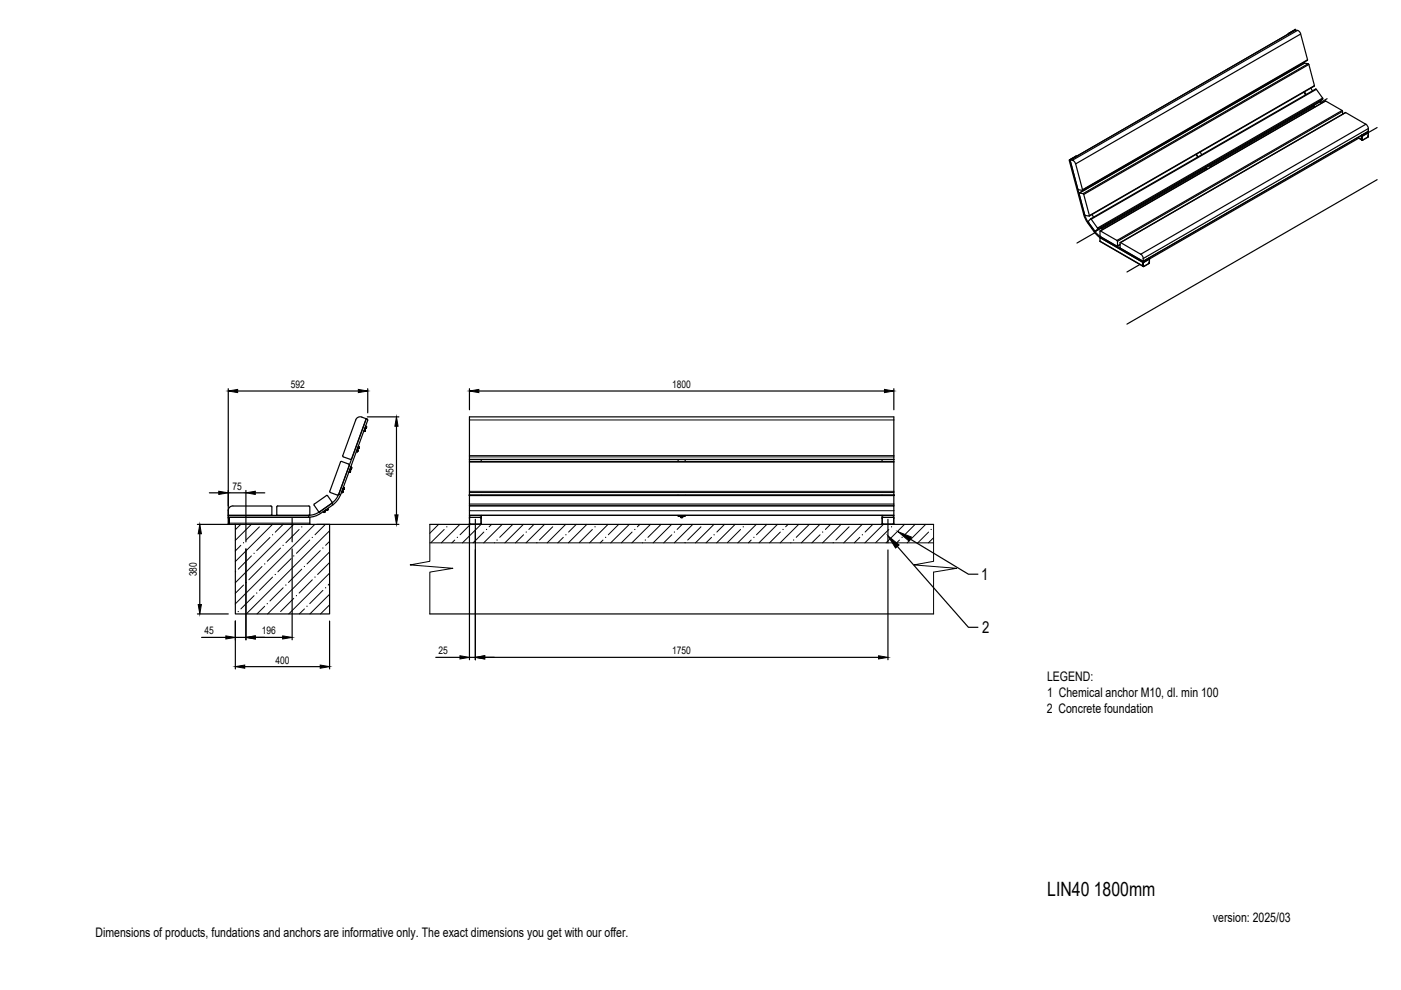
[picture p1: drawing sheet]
<svg xmlns="http://www.w3.org/2000/svg" width="297mm" height="210mm" viewBox="0 0 297 210" stroke-linecap="round" stroke-linejoin="round" font-family="sans-serif">
<!-- layer: SRAFY -->
<g fill="none" stroke="#000" stroke-width=".21">
<path d="M51 111.2l-1.1 1.1M51.1 115.6l-1.2 1.2M53.3 111.2l-3.4 3.4M53.3 117.9l-2.8 2.8M55 111.7l-2.8 2.8M57.2 114l-2.8 2.7M57.8 111.2l-7.9 7.9M59.5 116.2l-2.8 2.8M60 111.2l-1.6 1.6M61.7 118.4l-2.8 2.8M62.3 111.2l-12.4 12.3M63.4 112.3l-2.8 2.8"/>
<path d="M65.7 114.5l-2.8 2.8M66.7 111.2l-16.8 16.8M67.9 116.7l-2.8 2.9M69 111.2l-2.2 2.2M69.9 112.5l-17.7 17.7M69.9 117l-13.2 13.2M69.9 114.8l-.9 .8M69.9 119.3l-2.6 2.5M91.1 111.2v7.8l-4.1 .8 9 .7-4.9 .8v8.9M91.1 115.1h106.8M93 111.2l-1.9 1.9M94.2 112.3l-2.8 2.8"/>
<path d="M96.4 114.5l-.6 .6M97.5 111.2l-3.9 3.9M99.7 111.2l-2.2 2.2M102 111.2l-3.9 3.9M102.6 112.8l-2.3 2.3M104.2 111.2l-.5 .5M104.8 115.1h.1M106.5 111.2l-3.9 3.9M108.7 111.2l-2.8 2.7M111 111.2l-4 3.9M111 113.4l-1.7 1.7M113.2 111.2l-1.1 1.1"/>
<path d="M115.5 111.2l-4 3.9M117.2 111.7l-2.8 2.8M119.4 113.9l-1.1 1.2M119.9 111.2l-3.9 3.9M122.2 111.2l-1.6 1.6M124.4 111.2l-3.9 3.9M125.6 112.3l-2.8 2.8M127.9 114.5l-.7 .6M128.9 111.2l-3.9 3.9M131.2 111.2l-2.2 2.2M133.4 111.2l-3.9 3.9M134 112.8l-2.3 2.3"/>
<path d="M135.7 111.2l-.6 .5M136.3 115.1h-.1M137.9 111.2l-3.9 3.9M140.2 111.2l-2.8 2.7M142.4 111.2l-3.9 3.9M142.4 113.4l-1.7 1.7M144.6 111.2l-1 1.1M146.9 111.2l-3.9 3.9M148.6 111.7l-2.8 2.8M150.9 113.9l-1.2 1.2M151.4 111.2l-3.9 3.9M153.6 111.2l-1.6 1.6"/>
<path d="M155.9 111.2l-4 3.9M157 112.3l-2.8 2.8M159.3 114.5l-.6 .6M160.3 111.2l-3.9 3.9M162.6 111.2l-2.2 2.2M164.8 111.2l-3.9 3.9M165.4 112.8l-2.2 2.3M167.1 111.2l-.5 .5M167.7 115.1h-.1M169.3 111.2l-3.9 3.9M171.6 111.2l-2.8 2.7M173.8 111.2l-3.9 3.9"/>
<path d="M173.9 113.4l-1.8 1.7M176.1 111.2l-1.1 1.1M178.3 111.2l-3.9 3.9M180 111.7l-2.8 2.8M182.3 113.9l-1.2 1.2M182.8 111.2l-3.9 3.9M185 111.2l-1.6 1.6M187.3 111.2l-3.9 3.9M188.5 112.3l-2.8 2.8M190.7 114.5l-.6 .6M191.8 111.2l-3.9 3.9M194 111.2l-2.2 2.2"/>
<path d="M196.3 111.2l-4 3.9M196.9 112.8l-2.3 2.3M197.9 111.2v7.8l-4.1 .8 9 .7-4.9 .8v8.9M197.9 114l-1.1 1.1M51.6 124.1l-1.7 1.7M53.9 126.3l-2.8 2.8M55.5 120.1l-2.7 2.8M56.1 128.5l-1.6 1.7M57.8 122.4l-2.8 2.8M60 124.6l-2.8 2.8M62.3 126.9l-2.8 2.8M64 120.7l-2.8 2.8"/>
<path d="M64.5 129.1l-1 1.1M66.2 122.9l-2.8 2.8M68.5 125.2l-2.8 2.8M69.9 121.5l-8.7 8.7M69.9 126l-4.2 4.2M69.9 123.8l-.3 .3M69.9 128.2l-1.9 2"/>
</g>
<g fill="#000" stroke="#000" stroke-width=".21">
<circle cx="51.6" cy="115.1" r=".04"/>
<circle cx="56.1" cy="119.6" r=".04"/>
<circle cx="57.8" cy="113.4" r=".04"/>
<circle cx="62.3" cy="117.9" r=".04"/>
<circle cx="66.2" cy="113.9" r=".04"/>
<circle cx="68.5" cy="116.2" r=".04"/>
<circle cx="94.7" cy="111.7" r=".04"/>
<circle cx="97" cy="113.9" r=".04"/>
<circle cx="103.1" cy="112.3" r=".04"/>
<circle cx="113.8" cy="115" r=".04"/>
<circle cx="143" cy="112.8" r=".04"/>
<circle cx="159.8" cy="113.9" r=".04"/>
<circle cx="176.7" cy="115" r=".04"/>
<circle cx="189" cy="111.7" r=".04"/>
<circle cx="50.5" cy="129.7" r=".04"/>
<circle cx="54.4" cy="125.7" r=".04"/>
<circle cx="56.7" cy="128" r=".04"/>
<circle cx="65.1" cy="128.5" r=".04"/>
<circle cx="66.8" cy="122.4" r=".04"/>
<circle cx="69" cy="124.6" r=".04"/>
</g>
<!-- layer: OSY -->
<path d="M52.1 109.9v5M61.9 109.9v5M100.8 110.1v5M188.3 110.1v5" fill="none" stroke="#000" stroke-width=".25"/>
<!-- layer: OBRYSOVA -->
<path d="M91.1 111.2h106.8M91.1 130.2h106.8" fill="none" stroke="#000" stroke-width=".25"/>
<!-- layer: 0 -->
<g fill="#000" stroke="#000" stroke-width=".21">
<path d="M48.4 82.9l2-.3v.6zM76 82.6l2 .3-2 .3zM84.1 88.4l.3 2h-.7zM99.5 82.9l2-.3v.6zM187.5 82.6l2 .3-2 .3zM42.4 111.2l.3 2h-.7zM46.4 104.2l2 .3-2 .3zM52.1 104.5l2-.3v.6zM83.7 109.2h.7l-.3 2zM188.3 113.6l2.3 1.9-.7 .7zM190.4 112.7l2.8 1.2-.5 .8zM42 128.2h.7l-.3 2z"/>
<path d="M47.9 134.8l2 .3-2 .4zM52.1 135.1l2-.3v.7zM59.9 134.8l2 .3-2 .4zM97.5 139l2 .4-2 .3zM100.8 139.4l2-.4v.7zM186.3 139l2 .4-2 .3zM49.9 141.3l2-.3v.7zM67.9 141l2 .3-2 .4z"/>
<circle cx="228.2" cy="33.2" r=".11"/>
<circle cx="278.4" cy="22.4" r=".11"/>
<circle cx="288.8" cy="28.6" r=".11"/>
<circle cx="230.7" cy="47.1" r=".11"/>
<circle cx="232.1" cy="49.1" r=".11"/>
<circle cx="233.2" cy="50.4" r=".11"/>
<circle cx="243.7" cy="54.9" r=".11"/>
<circle cx="74.2" cy="100" r=".11"/>
<circle cx="74.2" cy="99.9" r=".11"/>
<circle cx="74.2" cy="99.8" r=".08"/>
<circle cx="74.2" cy="99.8" r=".11"/>
<circle cx="74.3" cy="99.8" r=".11"/>
<circle cx="74.4" cy="99.4" r=".11"/>
<circle cx="74.4" cy="99.3" r=".11"/>
<circle cx="74.4" cy="99.2" r=".11"/>
<circle cx="74.5" cy="99.2" r=".11"/>
<circle cx="74.5" cy="99.1" r=".11"/>
<circle cx="75.7" cy="95.7" r=".11"/>
<circle cx="75.8" cy="95.6" r=".08"/>
<circle cx="75.8" cy="95.6" r=".11"/>
<circle cx="75.8" cy="95.5" r=".11"/>
<circle cx="76" cy="95.1" r=".11"/>
<circle cx="76" cy="95" r=".11"/>
<circle cx="76" cy="94.9" r=".11"/>
<circle cx="76.1" cy="94.8" r=".08"/>
<circle cx="76.1" cy="94.8" r=".11"/>
<circle cx="76.1" cy="94.9" r=".11"/>
<circle cx="77.3" cy="91.4" r=".11"/>
<circle cx="77.3" cy="91.3" r=".11"/>
<circle cx="77.4" cy="91.3" r=".11"/>
<circle cx="77.4" cy="91.2" r=".11"/>
<circle cx="77.5" cy="90.8" r=".11"/>
<circle cx="77.6" cy="90.7" r=".11"/>
<circle cx="77.6" cy="90.6" r=".11"/>
<circle cx="77.6" cy="90.5" r=".11"/>
<circle cx="68.7" cy="108.6" r=".11"/>
<circle cx="68.8" cy="108.5" r=".11"/>
<circle cx="68.9" cy="108.5" r=".11"/>
<circle cx="68.9" cy="108.4" r=".11"/>
<circle cx="69.3" cy="108.2" r=".11"/>
<circle cx="69.3" cy="108.1" r=".11"/>
<circle cx="69.4" cy="108.1" r=".11"/>
<circle cx="69.5" cy="108" r=".11"/>
<circle cx="72.6" cy="104.4" r=".11"/>
<circle cx="72.6" cy="104.3" r=".11"/>
<circle cx="72.6" cy="104.2" r=".11"/>
<circle cx="72.7" cy="104.1" r=".11"/>
<circle cx="72.7" cy="104.2" r=".11"/>
<circle cx="72.8" cy="103.7" r=".08"/>
<circle cx="72.8" cy="103.7" r=".11"/>
<circle cx="72.9" cy="103.6" r=".11"/>
<circle cx="72.9" cy="103.5" r=".11"/>
<circle cx="74.1" cy="100" r=".08"/>
<circle cx="74.1" cy="100" r=".11"/>
<circle cx="99.5" cy="105" r=".11"/>
<circle cx="144.4" cy="109.7" r=".11"/>
<circle cx="144.5" cy="109.7" r=".11"/>
<circle cx="144.6" cy="109.7" r=".11"/>
<circle cx="144.7" cy="109.7" r=".11"/>
<circle cx="189.5" cy="105" r=".11"/>
</g>
<g fill="none" stroke="#000" stroke-width=".25">
<path d="M273.3 7.1l-.2 .1M274.5 6.3h.1M274.6 6.4l-1.3 .7M274.6 6.4l-1.4 .7M274.6 6.4l-47.7 27.5 47.7-27.5h.5M274.6 6.4h.1M274.9 14.1l.1 .2M275.1 14l.1 .2M275.8 7.2l1.4 5.5-47.7 27.5-1.4-5.5M276.4 13.2l.1 .2M276.5 19.5l.3 .6M276.5 13.4l-47.7 27.6"/>
<path d="M276.5 13.4h.1M276.6 19.4l.3 .6M277.2 12.7l-47.7 27.6M277.3 13.5l.2 .2M277.5 13.7l1.2 4.5-47.7 27.5M277.5 13.7l-47.7 27.5M277.9 18.7l.3 .5M278.7 18.1l-47.8 27.7M279.1 18.9h-.1l-47.8 27.5M226.8 33.9l1.4-.7-1.3 .7 3.1 11.6h-.2l-3.1-11.5 .2-.1M227.4 34l47.7-27.6 .6 .5 .1 .3-47.7 27.5-.3-.4zM227.4 34l-.5-.1 1.6 6.2 .1 .1 .9 .2v-.2"/>
<path d="M228 33.1l-1.3 .8M252.1 27.3v.2M252.2 27.3v.1M253 26.8v.2M253.6 32.7l.3 .6M253.7 32.7l.3 .6M254.5 32.2l.3 .6M255.5 35.6l.3 .3M255.6 35.5l.3 .4M255.7 35.8l-22.1 12.7M256.4 35.1l.3 .3M278.4 22.4l.3 .3"/>
<path d="M278.5 22.6l-22 12.7M278.5 22.3l.3 .3M279.9 21.5l.2 .4M280 21.5l-47.8 27.6M280 21.5h.1M280.4 20.8v.2M280.4 20.8l-1.3-1.9-47.7 27.6M280.4 20.8l-47.7 27.6M280.4 21l-47.7 27.5-.5 .6-1.5-2M280.4 21l-.4 .5-47.8 27.6M281 21.4l-47.8 27.6M281.4 20.9l-1.4 .8"/>
<path d="M284.5 23.4l.1 .2M284.6 23.4l-3.5-2-47.8 27.6 3.5 2M284.6 23.4l-47.8 27.6M284.7 24.2v-.6l-47.8 27.6v.9M285.2 23.9h.1M285.2 23.9l-47.7 27.5M287.9 29.2l.8 .5zM288.1 29.3l-44.4 25.6M288.7 28.9l.1 .8v-.7M288.7 28.9l.1 .1M288.7 28.8v.1M288.7 29.7h.2"/>
<path d="M288.7 29h.1M288.8 28.9l-.2-.1 .1 .8M288.8 28.6l1.3-.7v.2l-1.3 .8zM288.8 28.9v.1M288.8 29v.7M288.9 28.8v.1M288.9 28.8l-.1 .2M288.9 29.7h.1M288.9 29.7h-.1M289.6 26.3l.4 .4 .1 .6M289.6 26.3l-4.3-2.4-47.7 27.5M289.6 26.3l-47.7 27.6-4.3-2.5"/>
<path d="M290 28.2h.1M290 29.1h.1M290 29.1l-1.1 .6M290 28.2l-1.1 .6M290 28.1l.1 .1M290.1 28.1v.1M290.1 28.2h.1M290.1 28.9h.1M290.1 28.3l-.1 .8 .1-.2M290.1 27.8h.1M290.1 27.9h.1M290.1 27.9l-47.7 27.5-4.8-2.8-.1-1.2h.1"/>
<path d="M290.1 27.3v.5l-47.7 27.6v-.6M290.1 27.3l-47.7 27.5M292 38.1l-53.1 30.6M292 27l-1.9 1.1M228.8 40.9l47.8-27.5 .8 .1-47.8 27.6-.8-.2 1.2 4.6 .1 .2 .9 .1-1.2-4.6M229.6 41.1l.2 .1M229.8 45.5l.8 1.7M229.9 45.5l.8 1.6M230 40l.1 .2M231.2 46.4l1.5 2M231.2 46.4l-.5 .5v.2M231.5 45.5l.4 .5"/>
<path d="M232 49.2l-1.4-1.9 .1-.2 1.4 2-.1 .1 .1 .2 1.2 1.1M232.1 49.4l-3.8 2.1M232.1 49l1.3 1.2M232.7 48.3v.2M233.2 51.1v.1M233.2 50.4l9.1 5.2v.8l-9.1-5.3zM233.3 51.2l9 5.2M233.3 48.9l-.1 .1 .1 1.2M233.3 50.2l3.5 2 .1-.1M233.3 50.2l9.1 5.2 1.3-.7v.2l-1.3 .9 .1-.2M233.3 50.2v.3l9.1 5.2v-.3M233.5 48.3l.2 .4"/>
<path d="M236.8 51l.1 .2M237.5 51.9l-.6 .3M237.5 51.8l-.6 .3M241.7 56.1l-2.8 1.6M241.9 53.9l.3 .4 .2 .5M242.2 56.4l.2 .1M242.3 55.7l.1 .7zM242.3 55.6l-.1 .1M242.4 56.4v.1M242.4 55.8v.6M242.4 56.4l.1 .1M242.5 56.5h-.1"/>
<path d="M242.5 56.5h.1M242.5 55.6h.1M243.6 55h.1M243.6 55.9h.1M243.6 55.9l-1.1 .6M243.6 55l-1.1 .6M243.7 54.9v.8M243.7 54.9h.1M243.7 55.7l-.1 .1M243.7 55.7l-.1 .2M243.7 55h.1M243.7 55.7h.1"/>
<path d="M48.4 82.4v27.1M50.4 82.9h25.6M72.7 96.6l.1 .3M72.8 96.9l1.5 .5M74.1 98.6l-.2-.2-1.5-.6-.2 .2-2.3 6.2 .1 .2M74.1 99.6l.1 .2M74.2 99.9v.1M74.2 100h.1M74.2 99.9h.1M74.2 99.8v.1M74.2 99.8h.1M74.3 99.8h.1"/>
<path d="M74.3 99.8l-.1 .1M74.4 98.9l.1 .3M74.4 99.4h.1M74.4 99.4l-.2 .1M74.4 99.3v.1M74.4 99.3h.1M74.4 99.2h.1M74.5 99.2l-.1 .1M74.5 99.2h.1M74.5 97.3l-.2 .1M75.7 95.3l.1 .2M75.7 95.7h.1"/>
<path d="M75.7 95.7l-.2 .1M75.7 95.6h.1M75.8 95.6l-.1 .1M75.8 95.6v.1M75.8 95.6h.1M75.8 95.5h.1M75.8 95.5v.1M75.9 94.6l.2 .2M76 95.1h.1M76 95l-.2 .2M76 95h.1M76 95v.1"/>
<path d="M76 94.9v.1M76 94.9h.1M76.1 94.8h.1M76.1 94.9h-.1M76.1 94.8v.1M76.7 88.4a1.01 1.01 0 0 0-1.3 .6l-2.7 7.6M76.7 88.4l.9 .4M77.3 90.9l.1 .3M77.3 91.4h.1M77.3 91.4l-.2 .1M77.3 91.3v.1M77.3 91.3h.1"/>
<path d="M77.4 91.3h.1M77.4 91.2h.1M77.4 91.2l-.1 .1M77.5 90.3l.1 .2M77.5 90.7h.1M77.6 90.7l-.3 .1M77.6 90.7l-.1 .1M77.6 90.7h.1M77.6 90.6v.1M77.6 90.6h.1M77.6 88.7v.1M77.6 90.5h.1"/>
<path d="M77.6 90.5v.1M77.9 88.4h6.7M78 82.4v5.1M84.1 90.4v18.8M99.5 82.4v4.5M99.5 97.8h90M99.5 97.4h90M101.5 82.9h86M102 97.4v.4M143.8 97.4v.4M145.3 97.4v.4M187 97.4v.4"/>
<path d="M189.5 82.4v4.5M41.9 111.2h6.5M42.4 113.2v15M44.4 104.5h2M48.4 109.2l9 .1M48.4 104.5h3.7M48.4 109.7v1.5M48.6 111.2h21.3v19h-20v-19M48.6 109.9v1.3h-.2M48.6 110.9v-1.2h17.1v1.5M52.1 104v5.7M52.1 116.4v19.3"/>
<path d="M54.1 104.5h2M57.4 107.3l.2 .2M57.4 107.3h-8a1.01 1.01 0 0 0-1 1M57.6 109.1l-.2 .2M57.6 107.5v1.6M58.7 107.5v1.6l.2 .2h6.6l.2-.2v-1.6M58.7 107.5l.2-.2h6.6l.2 .2M61.9 116.4v19.3M66.6 106.8v.3M67.2 111.2h17.4M67.7 108.5l-.8 .5-1.5 .3M68.4 108.5l.3 .1"/>
<path d="M68.7 108.6h.1M68.8 108.5l-.1 .1M68.8 108.5h.1M68.9 108.5h-.1M68.9 108.5h.1M68.9 108.4v.1M68.9 108.2v.2M69 108.1h.3M69.2 105.1h.3M69.2 105.1l-2.5 1.8M69.3 108.2h.1M69.3 108.1v.1"/>
<path d="M69.5 108l-.2 .1M69.5 105.1l.9 1.3-.1 .3M69.5 108h.1M69.5 107.8v.2M70 104.4l1.6 .6M70.3 106.7l-2.6 1.8-1.1-1.4M70.4 106.7l-2.7 1.9M70.6 107l-3.1 2.1-1.5 .5-17.6 .1v-.4h17M71.8 104.8l-.3 .2M71.8 104.8l-.7 1.2-.8 .7M71.8 104.9l5.8-16.1h.2l.2 .3-5.8 15.8-.8 1.4-.8 .7M72.6 103.9l.1 .2"/>
<path d="M72.6 104.4h.1M72.6 104.4l-.2 .1M72.6 104.3v.1M72.6 104.2v.1M72.6 104.2h.1M72.7 104.2h.1M72.7 104.2l-.1 .1M72.7 104.1v.1M72.8 103.2l.1 .3M72.8 103.7h.1M72.8 103.7l-.2 .1M72.9 103.6h.1"/>
<path d="M72.9 103.6l-.1 .1M72.9 103.5h.1M72.9 103.5v.1M74.2 100l-.3 .1M99.5 111l.2 .2M99.5 109.3v-2h90v2M99.5 109.3h2.5v.4h-2.5zM99.5 107.3v-18.9h90v18.9M99.5 109.7v1.3M99.5 111.4v28.5M99.5 105h90M99.7 109.7l-.2 .2"/>
<path d="M99.7 111.2h2.1M100.8 112.7v27.2M101.8 109.7l.2 .2M102 111l-.2 .2M102 105h.1M102 109.7v1.3M102 109.3h85M143.8 109.3v.2h1.5v-.2M143.8 105h.1M144.2 109.5l.2 .1M144.4 109.7h.1M144.4 109.6v.1"/>
<path d="M144.5 109.6h.1M144.5 109.7h.1M144.6 109.6l-.1 .1M144.6 109.6h.1M144.6 109.7h.1M144.8 109.5l-.1 .1M145.3 105h.1M187 111l.2 .2M187 109.3h2.5v.4h-2.5zM187 105h.1M187 109.7v1.3M187.2 109.7l-.2 .2"/>
<path d="M187.2 111.2h2.1M188.3 116.6v23.3M189.3 109.7l.2 .2M189.5 111l-.2 .2M189.5 109.7v1.3M190.3 115.9l15 17.1h2M193 114.3l12.3 7.4h2M41.9 130.2h6.5M42.7 135.1h5.2M49.9 131.7v10.1M49.9 135.1h2.2M54.1 135.1h5.8"/>
<path d="M69.9 131.7v10.1M92.4 139.4h5.1M99.5 139.4h1.3M102.8 139.4h83.5M51.9 141.3h16"/>
</g>
<g fill="none" stroke="#000" stroke-width=".21">
<path d="M74.2 99.9h.1M74.2 99.8h.1M74.4 99.4h.1M74.5 99.1h.1M75.7 95.7h.1M75.8 95.5h.1M76 95.1h.1M77.3 91.4h.1M77.3 91.3h.1M77.4 91.2h.1M77.5 90.7v.1M77.6 90.5h.1"/>
<path d="M99.5 98h90M99.5 96.6h90M99.5 96.9h90M99.5 89h90M99.5 97.4h90M48.4 109.7v.2M48.6 109.9h-.2v1.1M48.6 111h-.2v.2M48.6 110.9h17.1M65.4 109.3v.4M67.7 108.6l.3 .3M68.7 108.6h.1"/>
<path d="M68.9 108.4h.1M69.3 108.1v.1M69.5 108h.1M70.4 106.7l.2 .3M71.8 104.8l.4 .1M72.6 104.4h.1M72.6 104.3h.1M72.7 104.1h.1M72.9 103.5h.1M99.5 104.2h90M99.5 104.4h90M99.5 105h90"/>
<path d="M99.5 109.2h90M99.5 108.3h90M99.5 107.1h90M99.5 106.9h90M99.5 105.1h90M99.6 111l.1 .1M99.7 109.7l-.1 .2-.1 1.1M99.7 111.1h2.1M99.7 109.7h2.1M99.7 109.7h.1M99.7 111.1v.1M101.8 109.7l.2 .2"/>
<path d="M101.8 109.7h.1M101.8 111.1v.1M102 109.9h.1M102 109.9v1.1M102 111l-.2 .1M143.9 109.3v.2M144.4 109.6v.1M144.6 109.6h.1M144.6 109.6v.1M144.7 109.6h.1M145.2 109.3v.2M187 109.9v1.1"/>
<path d="M187.1 111l.1 .1M187.2 109.7l-.1 .2M187.2 109.7h.1M187.2 111.1v.1M187.2 111.1h2.1M187.2 109.7h2.1M189.3 109.7l.2 .2M189.3 109.7h.1M189.3 111.1v.1M189.5 111l-.2 .1M189.5 109.9v1.1M189.5 109.9h.1"/>
<path d="M189.5 111h.1"/>
</g>
<g fill="#fff" stroke="#fff" stroke-width=".35">
<path d="M256.5 196.4h14.2v3.6h-14.2z"/>
<path d="M221.4 117.8h12.5v3.6h-12.5z"/>
<path d="M221.4 120.6h36.7v3.6h-36.7z"/>
<path d="M221.4 123.8h20v3.6h-20z"/>
<path d="M19.8 192.6h137.8v3.6h-137.8z"/>
<path d="M256.6 188.4h25.7v2.4h-25.7z"/>
<path d="M256.6 186.4h30.7v2.4h-30.7z"/>
</g>
<text font-size="4.2" x="222" y="189.9">LIN40 1800mm</text>
<g font-size="3.5">
<text x="208" y="123">1</text>
<text x="208.2" y="134.3">2</text>
</g>
<g font-size="2.8">
<text x="222" y="144.4">LEGEND:</text>
<text x="222" y="147.9">1 Chemical anchor M10, dl. min 100</text>
<text x="221.9" y="151.1">2 Concrete foundation</text>
<text x="257.2" y="195.4">version: 2025/03</text>
<text x="20.2" y="198.6">Dimensions of products, fundations and anchors are informative only. The exact dimensions you get with our offer.</text>
</g>
<g font-size="2.2">
<text x="61.7" y="82.2">592</text>
<text x="142.5" y="82.2">1800</text>
<text x="83.4" y="101.2" transform="rotate(-90 83.4 101.2)">456</text>
<text x="49.3" y="103.8">75</text>
<text x="41.7" y="122.2" transform="rotate(-90 41.7 122.2)">380</text>
<text x="43.3" y="134.5">45</text>
<text x="55.5" y="134.5">196</text>
<text x="58.4" y="140.7">400</text>
<text x="93" y="138.7">25</text>
<text x="142.5" y="138.7">1750</text>
</g>
</svg>
